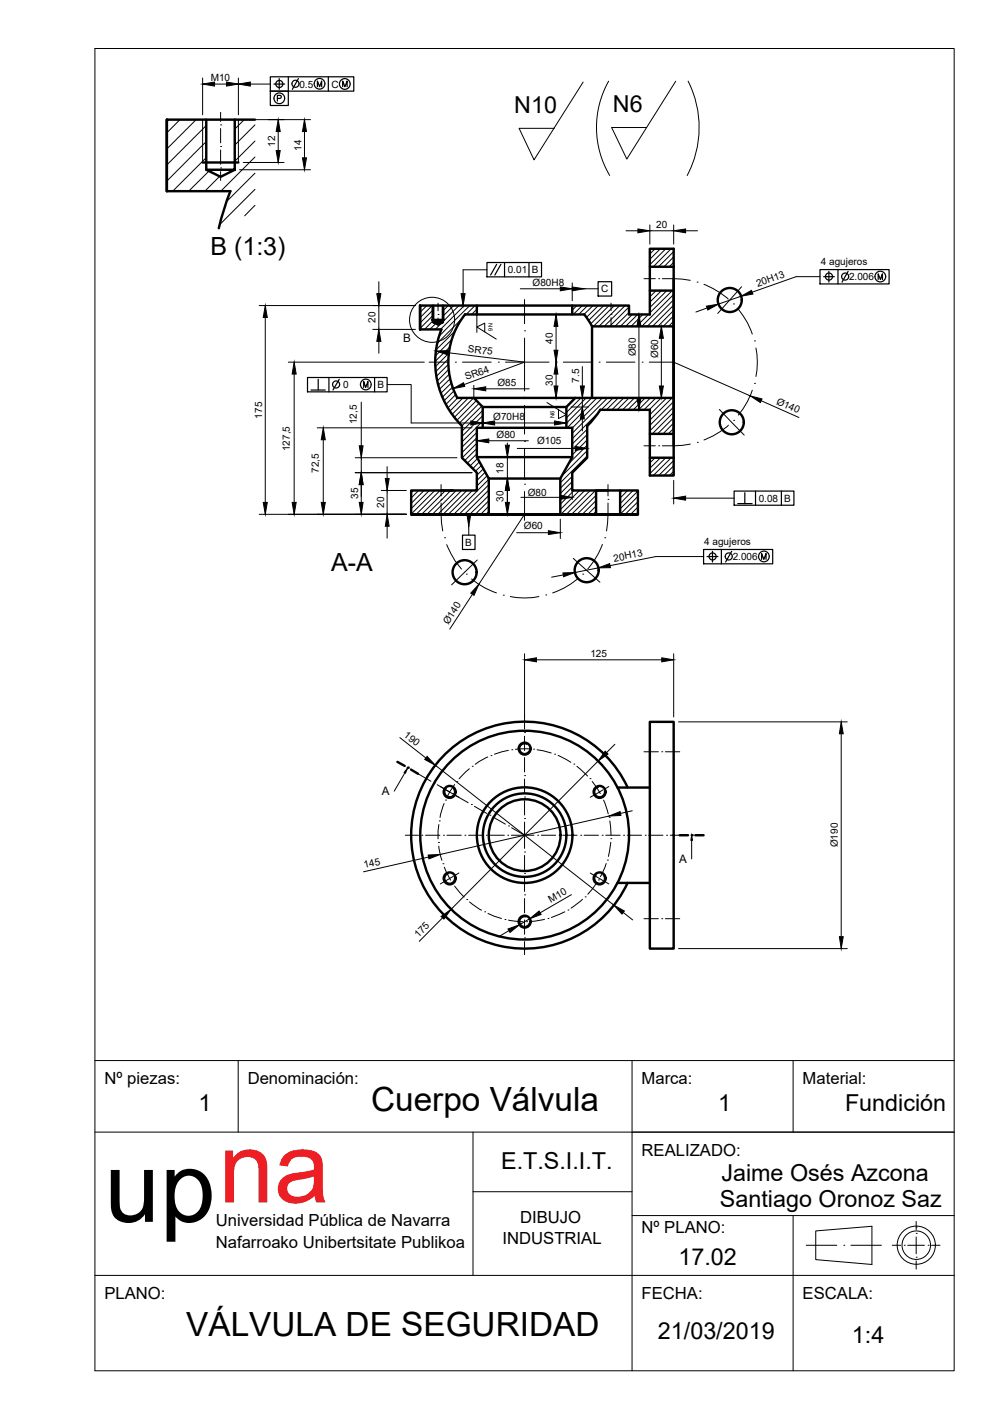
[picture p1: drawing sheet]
<svg xmlns="http://www.w3.org/2000/svg" width="210mm" height="297mm" viewBox="0 0 210 297" stroke-linecap="round" stroke-linejoin="round" font-family="sans-serif">
<!-- layer: 015_cajetin -->
<path d="M19.9 10.2h180v276.9h-180zM19.9 237.2h180M19.9 222.2h180M49.9 222.2v15M99.1 237.2v30M132.4 222.2v64.9M166.1 222.2v15M99.1 249.6h33.3M132.4 254.6h67.5M166.1 254.6v32.5M19.9 267.2h180" fill="none" stroke="#000" stroke-width=".21"/>
<!-- layer: 031_linea_continua_fina -->
<g fill="none" stroke="#000" stroke-width=".21">
<path d="M42.4 25.1v8.9M49.9 25.1v8.9M90.5 64v3M93 64v3M110.4 155.9a.99 .99 0 0 0-1.4 .5 .99 .99 0 0 0 .4 1.3 .99 .99 0 0 0 1.4-.4M93.5 165.2a.99 .99 0 0 0 0 1.4 .99 .99 0 0 0 1.4 0 .99 .99 0 0 0 0-1.4M125.4 164.9a.99 .99 0 0 0-.8 1.2 .99 .99 0 0 0 1.2 .8 .99 .99 0 0 0 .8-1.2M94 183a.99 .99 0 0 0-.8 1.2 .99 .99 0 0 0 1.2 .8 .99 .99 0 0 0 .8-1.2M110.2 192.1a.99 .99 0 0 0-1.3 .7 .99 .99 0 0 0 .7 1.2 .99 .99 0 0 0 1.3-.7M124.9 183.3a.99 .99 0 0 0 0 1.4 .99 .99 0 0 0 1.4 0 .99 .99 0 0 0 0-1.4M170.9 257.9l11.8-1v8l-11.8-1zM191.9 257h.1"/>
<circle cx="191.9" cy="260.8" r="4"/>
<circle cx="191.9" cy="260.8" r="2.98"/>
</g>
<!-- layer: 034_ejes -->
<g fill="none" stroke="#000" stroke-width=".21">
<path d="M46.2 26.2h.1M46.2 30.7h.1M46.2 35.2h.1M46.2 23.5v1.9M46.2 26.9v3M46.2 31.4v3M46.2 35.9v1.9M134.9 58.4h2.4M138 58.4h.1M138.8 58.4a23.5 23.5 0 0 1 5.8 .3M146 59.1h.1M147.5 59.6a17.6 17.6 0 0 1 5.1 3.1"/>
<path d="M89.9 75.9h4M91.8 65.9h.1M91.8 63.5v1.6M91.8 66.6v1.6M95.4 75.9h.1M96.9 75.9h6M104.4 75.9h.1M105.9 75.9h9.1M109.9 69.3h.1M109.9 62.7v5.1M109.9 70.8v11.1M116.5 75.9h.1"/>
<path d="M118 75.9h6M125.5 75.9h.1M127 75.9h6M128 65.8h.1M128 63.5v1.6M128 66.5v1.6M134.5 75.9h.1M136 75.9h5.1M153.7 63.7h.1M154.7 64.8a16.1 16.1 0 0 1 2.9 5.2M155.3 60.1l-4.9 5.6M158.1 71.4h.1"/>
<path d="M158.4 72.9a15.2 15.2 0 0 1 0 6M109.9 83.4h.1M109.9 92.5h.1M109.9 84.9v6M109.9 93.9v6M134.9 93.4h2.4M138 93.4h.1M144.6 93a19.8 19.8 0 0 1-5.8 .4M146.1 92.7h.1M150.7 85.8l5.2 5.3M152.6 89.1a15.9 15.9 0 0 1-5.1 3.1M153.7 88.1h.1"/>
<path d="M157.6 81.7a16.1 16.1 0 0 1-2.9 5.3M158.1 80.3h.1M92.4 104.6h.1M92.4 105.4a23.5 23.5 0 0 0 .3 5.8M92.4 101.5v2.4M93.1 112.6h.1M93.6 114.1a18.4 18.4 0 0 0 3.1 5.1M100 117.3l-5.4 5.2M109.9 101.4h.1M109.9 103v6M120.1 117l5.6 5M126.2 114a15.3 15.3 0 0 1-3.1 5.2"/>
<path d="M126.7 112.6h.1M127.4 104.6h.1M127.4 105.4a23.5 23.5 0 0 1-.4 5.8M127.4 101.5v2.4M97.7 120.3h.1M98.8 121.3a16.1 16.1 0 0 0 5.2 2.9M105.4 124.7h.1M106.9 125a15.2 15.2 0 0 0 6 0M114.3 124.6h.1M121 121.3a16.1 16.1 0 0 1-5.2 2.9M122.1 120.3h.1M102.2 158.6l-2.6 1.5"/>
<path d="M102.9 158.3h.1M106.5 157.2l-2.9 .8M107.2 157.1h.1M109.9 157.9h.1M109.9 153.5h.1M109.9 149.9v2.8M109.9 154.2v3M109.9 158.7v3M111 156.9l-3 .1M111.8 156.9h.1M112.5 157.1l3 .6M116.2 158h.1"/>
<path d="M116.9 158.2l2.7 1.5M134.9 157.5h3M138.6 157.5h.1M139.4 157.5h3M84.9 175h2.8M87.6 162.1l2.7 1.6M88.4 175h.1M89.1 175h3M91 164h.1M91.6 164.4l2.6 1.5M91.8 176.5h.1M91.9 172.7l-.1 3"/>
<path d="M91.9 177.2l.7 3M92 172h.1M92.2 164.8l.7 .3M92.9 175h.1M93 168.3l-.8 2.9M93.2 165.4h.1M93.3 167.6h.1M93.5 165.5l.7 .4M93.6 175h3M94.2 165.9l.7 .4M94.9 166.3h.1M95.2 166.5h.1"/>
<path d="M95.2 164.3l-1.5 2.6M95.7 163.7h.1M96.1 167l-.6-.3 2.6 1.4M97.4 175h.1M98.2 175h2.9M98.3 161l-2.1 2.2M98.7 168.5h.1M98.9 160.5h.1M99.4 168.9l2.6 1.5M101.9 175h.1M102.6 170.8h.1M102.6 175h3"/>
<path d="M103.3 171.2l2.6 1.4M106.4 175h.1M106.5 173h.1M107.1 175h4.8M107.2 173.4l2.7 1.6M109.9 171.5h.1M109.9 167h.1M109.9 162.5h.1M109.9 178.5h.1M109.9 163.2v3M109.9 167.7v3M109.9 172.2v5.5"/>
<path d="M109.9 179.2v3M112.6 175h.1M113.4 175h3M117.1 175h.1M117.9 175h3M120.2 160.1h.1M120.8 160.5l2.3 2.1M121.7 175h.1M122.4 175h3M123.6 163.1h.1M124.1 163.7l1.7 2.5M124.4 166.6l-.8 .4"/>
<path d="M124.6 166.5h.1M126.1 166.9h.1M126.1 175h.1M126.4 165.4l-1.6 1M126.4 167.6l1 2.9M126.6 165.4h.1M126.9 175h3M127.5 164.8l-.7 .4M127.6 171.2h.1M127.7 172l.3 3M128 176.4l-.5 3M128 175.7h.1"/>
<path d="M130.6 175h.1M131.4 175h3M135.2 175h.1M135.9 175h3M139.6 175h.1M140.4 175h2M92.8 180.9h.1M93 184.7l-.8 .5M93.1 181.7l1.3 2.7M93.2 184.6h.1M94.8 185h.1M95 183.6l-1.6 .9"/>
<path d="M95.2 183.5h.1M95.2 185.6l2 2.3M96.1 182.9l-.7 .4M97.8 188.4h.1M98.4 188.9l2.5 1.8M101.5 191h.1M102.2 191.3l2.9 1.1M105.8 192.6h.1M106.5 192.7l3 .4M109.9 183h.1M109.9 187.5h.1M109.9 192h.1"/>
<path d="M109.9 196.5h.1M109.9 183.7v3M109.9 188.2v3M109.9 192.7v3M109.9 197.2v2.8M110.3 193.1h.1M114.1 192.6l-3 .4M114.8 192.4h.1M118.3 191l-2.8 1.2M119 190.6h.1M122 188.4l-2.4 1.8M122.6 187.9h.1"/>
<path d="M123.6 182.9l.8 .4M124.6 183.5h.1M124.8 183.6l1.6 .9M125 185l-1.9 2.3M125.4 184.3h.1M126.6 184.6h.1M126.8 184.7l.7 .5M127 180.9l-1.2 2.7M127.2 180.2h.1M134.9 192.4h3M138.6 192.4h.1M139.4 192.4h3"/>
<path d="M191.9 258.4h.1M191.9 255.9v1.7M191.9 259.1v3.5M168.9 260.9h6.4M176.8 260.9h.1M178.3 260.9h6.3M186.9 260.9h1.8M189.4 260.9h.1M190.1 260.9h3.6M191.9 263.4h.1M191.9 264.1v1.8M194.4 260.9h.1"/>
<path d="M195.1 260.9h1.8"/>
</g>
<!-- layer: 030_linea_continua_gruesa -->
<g fill="none" stroke="#000" stroke-width=".51">
<path d="M35 25.1v14.9v-14.9h18.4M42.4 34h7.5M43.2 25.1v10.5M49.2 25.1v10.5h-6l3 1.4 3-1.4M35 40h13.2M48.3 40l-1.5 4.3-1 3.5M136.1 55.9h5M88 64v5v-5M88 64h43.8v1.9h4.3v-13.8h5v41.3M88 69h4.4M90.5 67h2.5M90.7 64v3.5"/>
<path d="M92.5 69a18.7 18.7 0 0 0 4.3 20.2M92.8 64v3.5h-2.1l1.1 .5 1-.5M97.4 65.9h25M97.4 65.9a16 16 0 0 0-1.6 17.4M99.9 64v1.9M119.9 64v1.9M122.4 65.9l1.6 2.4M124 68.4h17.1v15h-41.8l1.8 1.9h17.5l1.9-1.9M124 68.4v15M136.1 60.9h5M141.1 75.9v23.7h-5v-13.7l-10.3-.1-1.5 2-1.3 1.4M95.7 83.4h3.6"/>
<path d="M96.8 89.3v6.6l3.1 3.1v3.7h-13.8v5M99.9 95.8h20M101.1 85.3v4.3M118.6 85.3v4.3M123 89.3v6.6l-3.1 3.1v3.7h13.7v5M136.1 95.9h5M136.1 90.9h5M89.9 107.7h37.5M92.4 102.7h2.5M102.4 100.2v7.5h7.5M109.9 107.7h-23.8h23.8M109.9 107.7h23.7h-23.7"/>
<path d="M117.4 100.2h-15l-2.5-4.4v-6.2h20v6.2l-2.5 4.4v7.5h-7.5M127.4 102.7h-2.5v5h5v-5M136.1 151.2h5v47.5h-5zM129.4 165h6.7M131.5 164.9a23.8 23.8 0 0 0-36.3-8.6 23.8 23.8 0 0 0 0 37.3 23.8 23.8 0 0 0 36.3-8.6M129.4 185h6.7"/>
<circle cx="152.9" cy="62.8" r="2.52"/>
<circle cx="153.3" cy="88.5" r="2.52"/>
<circle cx="97.3" cy="119.9" r="2.52"/>
<circle cx="122.9" cy="119.4" r="2.52"/>
<circle cx="109.9" cy="156.8" r="1.25"/>
<circle cx="94.2" cy="165.9" r="1.25"/>
<circle cx="109.9" cy="174.9" r="21.9"/>
<circle cx="109.9" cy="174.9" r="8.7"/>
<circle cx="109.9" cy="174.9" r="10"/>
<circle cx="109.9" cy="174.9" r="7.5"/>
<circle cx="125.6" cy="165.9" r="1.25"/>
<circle cx="94.2" cy="184" r="1.25"/>
<circle cx="109.9" cy="193.1" r="1.25"/>
<circle cx="125.6" cy="184" r="1.25"/>
</g>
<!-- layer: 040_cotas. -->
<g fill="none" stroke="#000" stroke-width=".21">
<path d="M42.4 16.3v7.7M44.9 17.6h2.5M49.9 16.3v7.7M52.4 17.6h4.2M122.2 17.2l-10.3 16.3-3.2-6.6h7.4M127.5 17a19.7 19.7 0 0 0 .2 19.8M141.5 17l-10.2 16.3-3.2-6.6h7.4M144.1 17a21.5 21.5 0 0 1-.2 19.8M50.2 35.6h14.9M51 25.1h14.1M51 34h8.5M58.3 27.6v3.9"/>
<path d="M63.8 27.6v5.5M79.4 59v2.5M102 56.5h-5v5M119.9 59.3v3.7M131.1 48.3h2.5M136.1 47.1v4M136.1 48.3h5M141.1 47.1v4M143.6 48.3h2.5M171.8 58h-5l-9.2 3.2M54.3 64h32.7M55.6 66.5v38.7"/>
<path d="M60.4 75.9h28.5M61.6 78.4v26.8M78.1 69h8.9M79.4 64v5M79.4 71.5v2.5M93.8 73.9l16.1 2-12.7 4.7M99.9 65.9v3.7M101.5 69.5v-1.8l-1.6 .8 4.1 2.5M109 60.5h8.4M116.5 68.4v5M116.5 78.4v2.5M122 76.8v4.1"/>
<path d="M122.4 60.5h2.9M133.8 68.4v15M138.5 70.9v10M141.1 75.9l16.1 7M148.1 64.5l-2.3 .9M155.2 62.1l-4.7 1.6M66.4 89.6h32.5M67.7 92.1v13.1M74.4 99h24.5M74.4 95.9h21.3M75.7 84.2v9.2M75.7 95.9v3.1"/>
<path d="M81.1 80.6h5v8h12.5M81.1 97.7v2.5M99.3 80.7v2.5M101.8 81.4h9.1M102.4 92.3h8.3M103.6 88.6h12.5M106.3 92.8v.5M106.3 95.8v4.4M108.4 93.9h12.1M114.6 84.3l4 2.6-1.6 .8v-1.8M119.6 85.3h3.7M121.5 83.4h1.8"/>
<path d="M122 83.4v1.9M122 87.8v2.5M159.5 83.9l7.9 3.6M54.3 107.7h30.8M75.7 101.5v3.7M79.9 102.7h5.2M81.1 102.7v5M81.1 110.2v2.5M98.2 109.9v2.2M106.3 102.7v2.5M108.2 111.6h6.7M109.1 104.2h8.3"/>
<path d="M109.9 107.7l-9.6 14.7M117.4 108.8v4M119.9 102.7v1.9M125.3 119l-4.9 .9M141.1 100.6v5M143.6 104.4h10.2M147.4 116.6h-10l-9.6 1.9M99 124.5l-4.8 7.3M109.9 136.9v13.3M112.4 138.2h26.2M118 120.4l-2.4 .5M141.1 136.9v13.3"/>
<path d="M83.8 154.5l5.4 4.3M125.3 159.4l-30.8 31.1M128.8 155.9l-1.7 1.7M142.1 151.2h35.4M176.2 153.7v42.5M84.8 161.9l-2.2 3.8M89.8 179.5l-13.7 3.1M91.2 160.3l37.4 29.3M127.6 170.9l-35.4 8.1M132.4 169.8l-2.4 .6M144.9 176v3.9M92.7 192.3l-4.9 4.9"/>
<path d="M106.6 194.9l-2.1 1.3M111 192.4l-2.2 1.3M119.7 187.4l-6.6 3.8M130.5 191.1l2 1.6M142.1 198.7h35.4"/>
<circle cx="90.5" cy="67" r="4.7"/>
</g>
<g fill="#000" stroke="#000" stroke-width=".21">
<path d="M42.4 17.6l2.5-.4v.8zM47.4 17.2l2.5 .4-2.5 .4zM49.9 17.6l2.5-.4v.8zM58.3 25.1l.4 2.5h-.8zM57.9 31.5h.8l-.4 2.5zM63.8 25.1l.4 2.5h-.8zM63.4 33.1h.8l-.4 2.5zM133.6 48l2.5 .3-2.5 .5zM141.1 48.3l2.5-.3v.8zM55.6 64l.4 2.5h-.9zM61.6 75.9l.4 2.5h-.8zM79.4 69l.4 2.5h-.9z"/>
<path d="M78.9 61.5h.9l-.4 2.5zM91.3 73.5l2.5-.1-.1 .9zM96.6 61.5h.8l-.4 2.5zM116.5 75.9l.4 2.5h-.8zM116.1 73.4h.8l-.4 2.5zM116.5 65.9l.4 2.5h-.8zM117.4 60.1l2.5 .4-2.5 .4zM119.9 60.1l2.5 .4-2.5 .4zM133.8 65.9l.5 2.5h-.9zM138.5 68.4l.5 2.5h-.9zM148 64.1l2.5-.4-2.2 1.2zM155.2 62.1l2.2-1.3 .3 .8z"/>
<path d="M67.7 89.6l.4 2.5h-.8zM75.3 93.4h.8l-.4 2.5zM94.9 81.4l2.2-1.2 .3 .7zM98.6 88.2l2.5 .4-2.5 .4zM99.3 81.4l2.5-.4v.9zM99.9 92.3l2.5-.4v.9zM101.1 88.6l2.5-.4v.8zM105.9 93.3h.8l-.4 2.5zM116.1 80.9h.8l-.4 2.5zM116.1 88.2l2.5 .4-2.5 .4zM120.5 93.5l2.5 .4-2.5 .5zM122 85.3l.4 2.5h-.8z"/>
<path d="M121.6 80.9h.8l-.4 2.5zM133.4 83.4h.9l-.5 2.5zM138.1 80.9h.9l-.5 2.5zM157.2 82.9l2.4 .7-.3 .7zM55.1 105.2h.9l-.4 2.5zM61.2 105.2h.8l-.4 2.5zM67.3 105.2h.8l-.4 2.5zM75.3 105.2h.8l-.4 2.5zM75.7 99l.4 2.5h-.8zM81.1 107.7l.4 2.5h-.8zM80.7 100.2h.8l-.4 2.5zM97.8 107.7h.8l-.4 2.5z"/>
<path d="M105.9 105.2h.8l-.4 2.5zM106.3 100.2l.4 2.5h-.8zM114.9 111.2l2.5 .4-2.5 .4zM117.4 103.8l2.5 .4-2.5 .4zM125.3 119l2.4-.9 .2 .8zM141.1 104.4l2.5-.5v.9zM100.3 122.4l-1 2.3-.7-.5zM109.9 138.2l2.5-.4v.8zM117.9 120l2.5-.1-2.3 .9zM138.6 137.8l2.5 .4-2.5 .4zM89.5 158.5l1.7 1.8-2.2-1.2zM126.8 157.4l.6 .5-2.1 1.5z"/>
<path d="M176.2 151.2l.4 2.5h-.8zM85.3 161l-.4 1-.2-.2zM89.7 179.1l2.5-.1-2.3 .9zM127.6 170.9l2.3-.9 .2 .8zM144.9 175l.2 1h-.4zM92.4 192l2.1-1.5-1.5 2zM106.4 194.6l2.4-.9-2 1.6zM111 192.4l1.9-1.6 .5 .8zM128.6 189.6l2.2 1.2-.5 .7zM175.8 196.2h.8l-.4 2.5z"/>
</g>
<!-- layer: 035_rayados_sombreados -->
<g fill="none" stroke="#000" stroke-width=".21">
<path d="M37.7 25.1l-2.7 2.7M41.1 25.1l-6.1 6.1M43.2 26.3l-8.2 8.2M43.2 29.7l-8.2 8.2M43.2 33l-7 7M43.8 35.9l-4.3 4.1M46 37l-3.1 3M51.2 25.1l-2 2M53.4 26.2l-4.2 4.2M53.4 29.5l-4.2 4.3M53.4 32.9l-7.1 7.1M53.4 36.3l-6 6"/>
<path d="M53.4 39.7l-7.4 7.4M53.4 43l-2.1 2.2M137.2 52.1l-1.1 1.1M138.3 52.1l-2.2 2.2M139.5 52.1l-3.4 3.4M140.6 52.1l-3.8 3.8M141.1 52.7l-3.1 3.2M141.1 53.8l-2 2.1M141.1 54.9l-.9 1M88.3 64l-.3 .3M89.4 64l-1.4 1.4M90.5 64l-2.5 2.5"/>
<path d="M90.7 64.9l-2.7 2.7M90.7 66l-2.7 2.8M90.7 67.1l-1.8 1.9M91.3 67.8l-1.3 1.2M92.6 67.6l-1.4 1.4M92.8 64h.1M93.9 75.2l-2.6 2.7M93.9 76.4l-2.5 2.5M93.9 64l-1.1 1.2M94 77.4l-2.4 2.4M94 74l-2.8 2.8M94.1 78.4l-2.3 2.3"/>
<path d="M94.2 72.7l-3.1 3M94.3 79.4l-2.3 2.2M94.6 71.2l-3.4 3.4M95 64l-2.2 2.3M95.3 69.4l-4 3.9M96.2 64l-3.4 3.4M96.7 66.8l-5.1 5.2M97.3 64l-5 5M98.4 64l-6.5 6.5M99.5 64l-1.9 1.9M99.9 64.8l-1.1 1.1M120.8 64l-.9 1"/>
<path d="M122 64l-1.9 1.9M123.1 64l-1.9 1.9M124.2 64l-1.9 1.9M125.3 64l-2.5 2.5M126.5 64l-3.2 3.1M127.6 64l-3.9 3.9M128.7 64l-4.4 4.4M129.8 64l-4.3 4.4M131 64l-4.4 4.4M131.8 64.3l-4.1 4.1M131.8 65.4l-3 3M132.4 65.9l-2.5 2.5"/>
<path d="M133.6 65.9l-2.6 2.5M134.7 65.9l-2.5 2.5M135.8 65.9l-2.5 2.5M136.3 60.9l-.2 .1M137.4 60.9l-1.3 1.3M138.6 60.9l-2.5 2.4M139.7 60.9l-3.6 3.5M140.8 60.9l-4.7 4.6M141.1 61.7l-6.7 6.7M141.1 62.8l-5.5 5.6M141.1 63.9l-4.4 4.5M141.1 65l-3.3 3.4"/>
<path d="M141.1 66.2l-2.2 2.2M141.1 67.3l-1 1.1M94.5 80.3l-2.2 2.1M94.8 81.1l-2.1 2.1M95.1 81.9l-2.1 2.1M95.4 82.7l-2 2.1M95.9 83.4l-2.1 2.1M97 83.4l-2.8 2.7M98.1 83.4l-3.4 3.4M99.2 83.4l-4 4.1M99.8 83.9l-4.1 4.2M99.9 90.6l-3.1 3.1"/>
<path d="M99.9 91.7l-3.1 3.1M99.9 92.8l-3.1 3.1M99.9 93.9l-2.5 2.6M99.9 95.1l-2 1.9M100.1 96l-1.6 1.6M100.4 84.5l-4.2 4.2M100.4 96.7l-1.4 1.5M100.9 97.5l-1.3 1.2M101 85l-4.3 4.2M101.1 86l-4.3 4.3M101.1 87.1l-4.3 4.3M101.1 88.2l-4.3 4.4"/>
<path d="M101.1 89.3l-.3 .3M101.2 98.2l-1.3 1.4M101.6 98.9l-1.7 1.8M102.1 99.7l-2.2 2.1M119.9 99.8l-2.5 2.5M120.6 83.4l-2 1.9M121.7 83.4l-3.1 3M122.8 83.4l-4.2 4.1M123 89.9l-3.1 3.1M123 91l-3.1 3.1M123 92.2l-3.1 3.1M123 93.3l-3.9 3.9"/>
<path d="M123 94.4l-5.3 5.3M123 95.5l-5.6 5.6M123.9 83.4l-5.3 5.2M125 83.4l-6.2 6.2M125.4 86.4l-5.5 5.5M126.2 83.4l-6.3 6.3M127.3 83.4l-7.4 7.4M128.4 83.4l-2.5 2.5M129.5 83.4l-2.5 2.5M130.7 83.4l-2.5 2.5M131.8 83.4l-2.5 2.5M132.9 83.4l-2.5 2.5"/>
<path d="M134 83.4l-2.5 2.5M135.2 83.4l-2.5 2.5M136.3 83.4l-2.5 2.5M137.2 95.9l-1.1 1.1M137.4 83.4l-2.5 2.5M138.4 95.9l-2.3 2.2M138.5 83.4l-2.5 2.5M139.5 95.9l-3.4 3.3M139.6 83.4l-3.5 3.5M140.6 95.9l-3.8 3.7M140.8 83.4l-4.7 4.6M141.1 84.1l-5 5"/>
<path d="M141.1 85.3l-5 5M141.1 86.4l-4.5 4.5M141.1 87.5l-3.4 3.4M141.1 88.6l-2.2 2.3M141.1 89.7l-1.1 1.2M141.1 90.8v.1M141.1 96.5l-3.1 3.1M141.1 97.6l-2 2M141.1 98.7l-.9 .9M86.6 102.7l-.5 .5M87.7 102.7l-1.6 1.6M88.8 102.7l-2.7 2.8"/>
<path d="M89.9 102.7l-3.8 3.9M91.1 102.7l-5 5M92.2 102.7l-5 5M93.3 102.7l-5 5M94.4 102.7l-5 5M95.6 102.7l-5 5M96.7 102.7l-5 5M97.8 102.7l-5 5M99 102.7l-5.1 5M102.4 100.4l-7.3 7.3M102.4 101.6l-6.2 6.1M102.4 102.7l-5.1 5"/>
<path d="M102.4 103.8l-4 3.9M102.4 104.9l-2.8 2.8M102.4 106l-1.7 1.7M102.4 107.1l-.6 .6M119.9 100.9l-2.5 2.5M119.9 102l-2.5 2.5M120.3 102.7l-2.9 2.9M121.4 102.7l-4 4.1M122.5 102.7l-5 5M123.6 102.7l-5 5M124.7 102.7l-5 5M124.9 103.8l-4 3.9"/>
<path d="M124.9 104.9l-2.9 2.8M124.9 106l-1.8 1.7M124.9 107.1l-.7 .6M130.4 102.7l-.5 .6M131.5 102.7l-1.6 1.7M132.6 102.7l-2.7 2.8M133.6 102.9l-3.7 3.7M133.6 104l-3.7 3.7M133.6 105.1l-2.6 2.6M133.6 106.2l-1.5 1.5M133.6 107.4l-.4 .3"/>
</g>
<!-- layer: 040_cotas. -->
<g fill="none" stroke="#000" stroke-width=".25">
<path d="M56.6 16.1h17.5v3h-17.5zM56.6 19.1h3.8v3h-3.8zM57.4 17.6h2.2M58.5 16.5v2.2M60.4 16.1v3M62.5 16.5l-1.3 2.2M66.5 18.2v-1.2l.5 1.2 .4-1.2v1.2M68.8 16.1v3M71.8 18.2v-1.2l.4 1.2 .5-1.2v1.2M58.1 20.6l.7-.1v-.5h-.7v1.2M102 55h11.4v3h-11.4zM104 55.4l-1.2 2.2"/>
<path d="M104.9 55.4l-1.2 2.2M105.7 55v3M110.8 55v3M125.3 59h2.8v3h-2.8zM171.8 56.5h14.5v3h-14.5zM172.5 58h2.3M173.6 56.9v2.2M175.5 56.5v3M177.7 56.9l-1.3 2.2M184 58.5v-1.1l.4 1.1 .5-1.1v1.1M64.4 79.1h16.7v3h-16.7zM66.7 79.5v2.2"/>
<path d="M68.9 79.1v3M71.1 79.5l-1.3 2.2M78.5 79.1v3M65.1 81.7h3M76.2 81.2v-1.3l.4 1.3 .5-1.3v1.3M96.9 112.1h2.6v3h-2.6zM147.4 115.1h14.5v3h-14.5zM148.1 116.6h2.3M149.3 115.5v2.2M151.1 115.1v3M153.3 115.5l-1.3 2.2M153.8 102.9h12.5v2.9h-12.5z"/>
<path d="M154.5 105.5h3.1M156 103.2v2.3M158.3 102.9v2.9M159.5 117.2v-1.2l.5 1.2 .5-1.2v1.2M163.7 102.9v2.9"/>
<circle cx="58.5" cy="17.6" r=".74"/>
<circle cx="61.9" cy="17.5" r=".74"/>
<circle cx="66.9" cy="17.5" r="1.12"/>
<circle cx="72.2" cy="17.6" r="1.12"/>
<circle cx="58.5" cy="20.6" r="1.12"/>
<circle cx="173.7" cy="57.9" r=".74"/>
<circle cx="177" cy="57.9" r=".74"/>
<circle cx="184.4" cy="57.9" r="1.12"/>
<circle cx="70.4" cy="80.5" r=".74"/>
<circle cx="76.6" cy="80.5" r="1.12"/>
<circle cx="149.3" cy="116.6" r=".74"/>
<circle cx="152.7" cy="116.6" r=".74"/>
<circle cx="160" cy="116.6" r="1.12"/>
</g>
<!-- layer: 060_plano_de_corte -->
<path d="M83.3 159.6l1.5 .8M86.1 161.2l1.5 .9M142.4 175h1.7M145.7 175h1.7" fill="none" stroke="#000" stroke-width=".51"/>
<g fill="#000">
<circle cx="85.4" cy="160.8" r=".25"/>
<circle cx="144.9" cy="175" r=".25"/>
</g>
<text font-size="21" x="21.9" y="255.9">upna</text>
<g font-size="7">
<text x="77.8" y="232.8">Cuerpo Válvula</text>
<text x="39" y="279.8">VÁLVULA DE SEGURIDAD</text>
</g>
<g font-size="5.2">
<text x="44.1" y="53.5">B (1:3)</text>
<text x="69.4" y="119.7">A-A</text>
</g>
<g font-size="4.9">
<text x="107.7" y="23.6">N10</text>
<text x="128.4" y="23.5">N6</text>
<text x="41.6" y="232.8">1</text>
<text x="150.4" y="232.8">1</text>
<text x="177" y="232.8">Fundición</text>
<text x="105" y="244.9">E.T.S.I.I.T.</text>
<text x="151.1" y="247.4">Jaime Osés Azcona</text>
<text x="150.8" y="252.8">Santiago Oronoz Saz</text>
<text x="142.1" y="265.1">17.02</text>
<text x="137.8" y="280.5">21/03/2019</text>
<text x="178.5" y="281.3">1:4</text>
</g>
<g font-size="3.5">
<text x="21.9" y="227.2">Nº piezas:</text>
<text x="51.9" y="227.2">Denominación:</text>
<text x="134.4" y="227.2">Marca:</text>
<text x="168.1" y="227.2">Material:</text>
<text x="134.4" y="242.1">REALIZADO:</text>
<text x="45.2" y="256.8">Universidad Pública de Navarra</text>
<text x="109" y="256.3">DIBUJO</text>
<text x="45.2" y="261.3">Nafarroako Unibertsitate Publikoa</text>
<text x="105.3" y="260.6">INDUSTRIAL</text>
<text x="134.4" y="258.2">Nº PLANO:</text>
<text x="21.9" y="272.2">PLANO:</text>
<text x="134.4" y="272.2">FECHA:</text>
<text x="168.1" y="272.2">ESCALA:</text>
</g>
<g font-size="2.4">
<text x="84.4" y="71.7">B</text>
<text x="80" y="166.6">A</text>
<text x="142.3" y="180.8">A</text>
</g>
<g font-size="2.1">
<text x="44.1" y="16.9">M10</text>
<text x="62.7" y="18.3">0.5</text>
<text x="69.5" y="18.3">C</text>
<text x="57.6" y="30.8" transform="rotate(-90 57.6 30.8)">12</text>
<text x="63.1" y="31.5" transform="rotate(-90 63.1 31.5)">14</text>
<text x="137.5" y="47.7">20</text>
<text x="106.4" y="57.2">0.01</text>
<text x="111.4" y="57.2">B</text>
<text x="111.6" y="59.8">Ø80H8</text>
<text x="171.9" y="55.5">4 agujeros</text>
<text x="177.9" y="58.7">2.006</text>
<text x="125.9" y="61.3">C</text>
<text x="158.7" y="60.1" transform="rotate(-20 158.7 60.1)">20H13</text>
<text x="78.7" y="67.6" transform="rotate(-90 78.7 67.6)">20</text>
<text x="97.9" y="73.7" transform="rotate(7 97.9 73.7)">SR75</text>
<text x="115.8" y="72" transform="rotate(-90 115.8 72)">40</text>
<text x="133.2" y="74.7" transform="rotate(-90 133.2 74.7)">Ø80</text>
<text x="137.9" y="75" transform="rotate(-90 137.9 75)">Ø60</text>
<text x="71.9" y="81.3">0</text>
<text x="79.1" y="81.3">B</text>
<text x="97.7" y="79.7" transform="rotate(-20 97.7 79.7)">SR64</text>
<text x="104.2" y="80.8">Ø85</text>
<text x="115.8" y="80.8" transform="rotate(-90 115.8 80.8)">30</text>
<text x="121.4" y="80.1" transform="rotate(-90 121.4 80.1)">7.5</text>
<text x="54.9" y="87.7" transform="rotate(-90 54.9 87.7)">175</text>
<text x="74.7" y="88.9" transform="rotate(-90 74.7 88.9)">12,5</text>
<text x="103.3" y="87.9">Ø70H8</text>
<text x="162.5" y="84.5" transform="rotate(24 162.5 84.5)">Ø140</text>
<text x="60.7" y="94.5" transform="rotate(-90 60.7 94.5)">127,5</text>
<text x="104" y="91.7">Ø80</text>
<text x="112.5" y="93.1">Ø105</text>
<text x="66.8" y="99" transform="rotate(-90 66.8 99)">72,5</text>
<text x="105.5" y="99.2" transform="rotate(-90 105.5 99.2)">18</text>
<text x="75" y="104.5" transform="rotate(-90 75 104.5)">35</text>
<text x="80.5" y="106.4" transform="rotate(-90 80.5 106.4)">20</text>
<text x="105.5" y="105.2" transform="rotate(-90 105.5 105.2)">30</text>
<text x="110.6" y="103.8">Ø80</text>
<text x="158.9" y="105.1">0.08</text>
<text x="164.3" y="105.1">B</text>
<text x="109.8" y="110.9">Ø60</text>
<text x="97.5" y="114.3">B</text>
<text x="128.7" y="117.6" transform="rotate(-11 128.7 117.6)">20H13</text>
<text x="147.5" y="114.2">4 agujeros</text>
<text x="153.5" y="117.3">2.006</text>
<text x="93.9" y="130.9" transform="rotate(-57 93.9 130.9)">Ø140</text>
<text x="123.7" y="137.6">125</text>
<text x="84.5" y="154.2" transform="rotate(38 84.5 154.2)">190</text>
<text x="175.5" y="177.5" transform="rotate(-90 175.5 177.5)">Ø190</text>
<text x="76.4" y="181.9" transform="rotate(-13 76.4 181.9)">145</text>
<text x="115.4" y="189.1" transform="rotate(-30 115.4 189.1)">M10</text>
<text x="87.7" y="196.4" transform="rotate(-45 87.7 196.4)">175</text>
</g>
<g font-size="1.2">
<text x="102.3" y="67.7" transform="rotate(90 102.3 67.7)">N6</text>
<text x="116.2" y="87.6" transform="rotate(-90 116.2 87.6)">N6</text>
</g>
</svg>
